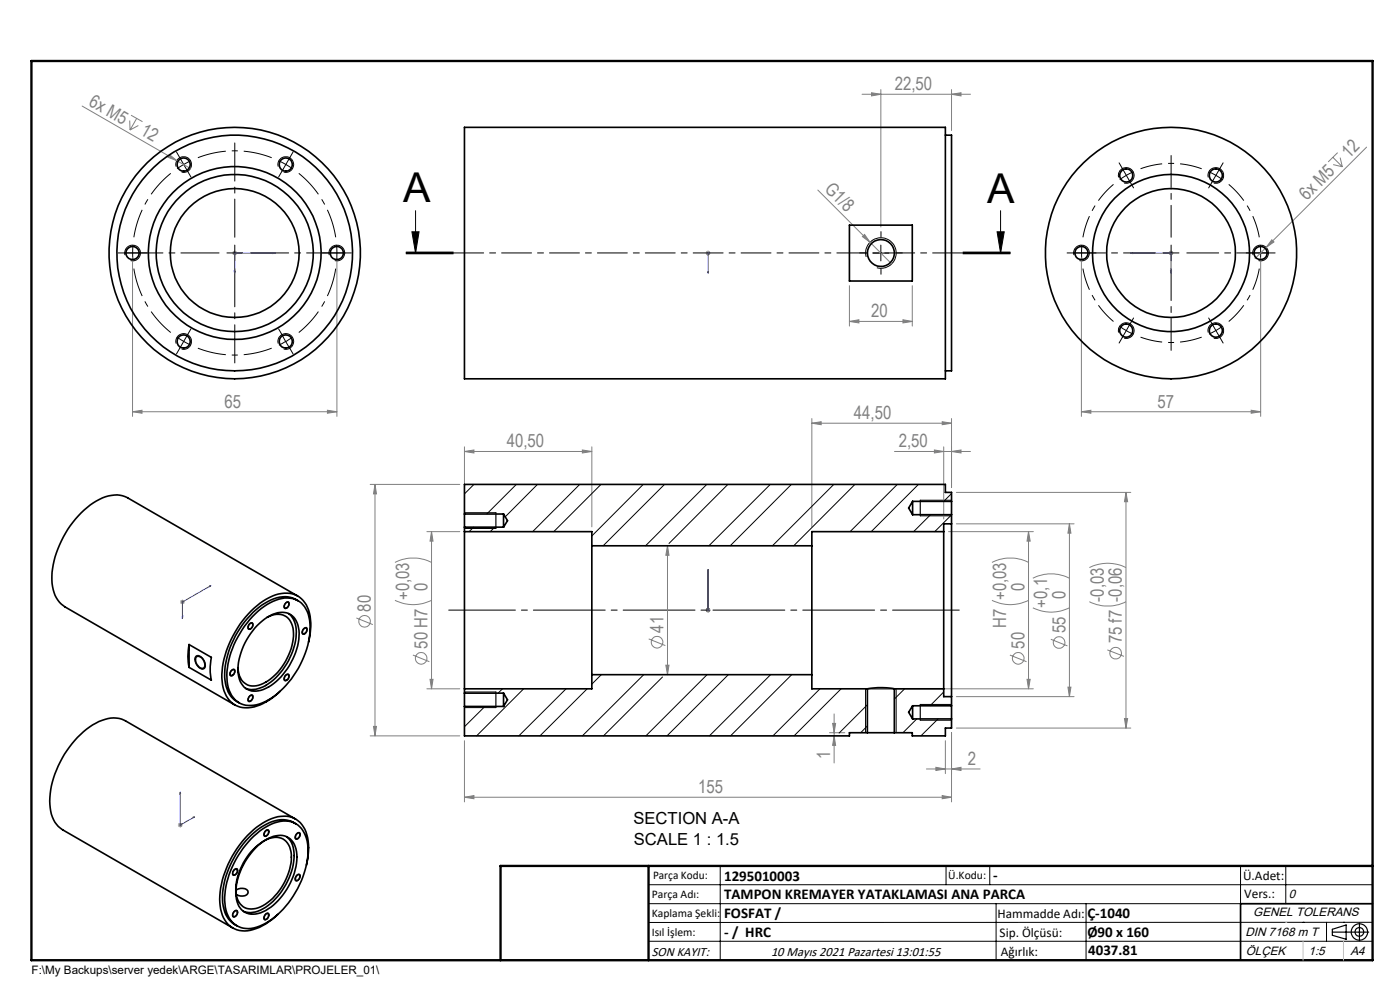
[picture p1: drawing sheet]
<svg xmlns="http://www.w3.org/2000/svg" width="297mm" height="210mm" viewBox="0 0 297 210" stroke-linecap="round" stroke-linejoin="round" font-family="sans-serif">
<g fill="none" stroke="#808080" stroke-width=".21">
<path d="M182.9 20h23M184.9 19.7l2 .3-2 .3zM186.9 19v29.1M201.9 20l2-.3v.6zM201.9 19v8.7M17.4 22.5l20.1 11.6M27.5 25.6l.1 2M27.8 24.4l2.4 1.4M29 25.1l-1.4 2.5M29.4 26.6l-1.8 1M35.9 32.8l1.6 1.3-1.9-.7zM37.5 34.1l2.9 1.6"/>
<path d="M282.8 33.4l2 2M282.8 34.9l2 .5M283.8 32.4l-2 2M284.3 33.4l.5 2M289.9 31.2l-23.7 23.6M28.1 54.7v33.6M49.3 53.7h1M49.4 53.3l.7 .7M49.8 53.2v1M50.1 53.3l-.7 .7M71.5 54.7v33.6M149.7 53.7h1"/>
<path d="M149.9 53.3l.7 .7M150.2 53.2v1M150.6 53.3l-.7 .7M173.5 40.3l15.7 15.7M183 50.2l.4-.5 1.2 1.7zM229.4 54.7v33.6M247.9 53.7h1M248.1 53.3l.7 .7M248.4 53.2v1M248.8 53.3l-.7 .7M267.4 54.7v33.6M269.8 50.9l.5 .4-1.7 1.2z"/>
<path d="M180.2 68.2l2-.4v.7zM180.2 60.6v8.6M180.2 68.2h13.3M191.6 67.8l1.9 .4-1.9 .3zM193.5 60.6v8.6M28.1 87.3l2-.3v.7zM28.1 87.3h43.4M69.5 87l2 .3-2 .4zM98.5 95.8l2-.3v.6zM98.5 94.8v16M98.5 95.8h27.1M123.5 95.5l2.1 .3-2.1 .3z"/>
<path d="M125.6 94.8v17M172.2 89.8l2-.3v.6zM172.2 88.8v23M172.2 89.8h29.7M189.8 95.8h16.1M198.2 95.5l2 .3-2 .3zM199.9 89.5l2 .3-2 .3zM200.2 94.8v15.3M201.9 95.8l2-.3v.6zM201.9 88.8v14.6M229.4 87.3l2-.3v.7zM229.4 87.3h38"/>
<path d="M265.4 87l2 .3-2 .4zM78.5 102.8h19M79.6 102.8l.3 2h-.7zM79.6 102.8v53.3M83.8 119.3a8.6 8.6 0 0 1 7.7 0M90.6 112.8h6.9M91.5 112.8l.4 2h-.7zM91.5 112.8v33.3M141.6 115.8l.3 2h-.6zM141.6 115.8v27.3M201.2 112.8h18M202.9 111.1h25"/>
<path d="M202.9 104.4h37M210.4 119.3a8.6 8.6 0 0 1 7.8 0M218.2 112.8l.3 2h-.6zM218.2 112.8v33.3M226.9 111.1l.3 2h-.6zM226.9 111.1v36.7M238.9 104.4l.3 2h-.7zM238.9 104.4v50M38.2 127.7h1M38.3 127.3l.8 .7M38.7 127.2v1M39.1 127.3l-.8 .7"/>
<path d="M75.6 131.1l3.5 1.4M83.8 127.3a8.6 8.6 0 0 0 7.7 0M87.6 139l3.5 1.4M137.6 135.5l3.5 1.4M149.7 129.4h1M149.9 129.1l.7 .7M150.2 128.9v1M150.6 129.1l-.7 .7M210.4 127.3a8.6 8.6 0 0 0 7.8 0M214.2 139l3.6 1.4M219.1 128.9a8.6 8.6 0 0 0 7.8 0M219.1 122.7a8.6 8.6 0 0 1 7.8 0"/>
<path d="M222.9 135.6l3.5 1.4M231.1 127.6a8.6 8.6 0 0 0 7.8 0M231.1 120.4a8.6 8.6 0 0 1 7.8 0M234.9 137.9l3.5 1.3M78.5 156.1h19M79.2 154.1h.7l-.3 2zM90.6 146.1h6.9M91.2 144.1h.7l-.4 2zM98.5 157.1v13M141.3 141.1h.6l-.3 2zM176 155.4h3.2M176.6 153.4h.7l-.3 2z"/>
<path d="M177 156.1l.3 2h-.7zM177 151.4v10.4M185 146.1h34.2M200.6 157.1v7M201.9 155.4v14.7M202.9 147.8h25M202.9 154.4h37M217.9 144.1h.6l-.3 2zM226.6 145.8h.6l-.3 2zM238.5 152.4h.7l-.3 2zM37.7 175h1M37.9 174.7l.7 .7"/>
<path d="M38.2 174.5v1M38.6 174.7l-.7 .7M98.5 169.1l2-.3v.6zM98.5 169.1h103.4M196.5 163.1h11.4M198.5 162.8l2.1 .3-2.1 .3zM199.9 168.8l2 .3-2 .3zM201.9 163.1l2-.3v.6z"/>
<circle cx="77.3" cy="131.8" r="1.24"/>
<circle cx="89.3" cy="139.6" r="1.23"/>
<circle cx="139.4" cy="136.2" r="1.24"/>
<circle cx="216" cy="139.7" r="1.24"/>
<circle cx="224.7" cy="136.3" r="1.23"/>
<circle cx="236.7" cy="138.6" r="1.23"/>
</g>
<g fill="none" stroke="#000" stroke-width=".21">
<path d="M37.4 35.3a1.66 1.66 0 0 1 1.4-2 1.66 1.66 0 0 1 1.8 1.8 1.66 1.66 0 0 1-2.1 1.4M59 35.3a1.66 1.66 0 0 1 1.5-2 1.66 1.66 0 0 1 1.8 1.8 1.66 1.66 0 0 1-2.1 1.4M237.3 37.6a1.67 1.67 0 0 1 1.5-2 1.67 1.67 0 0 1 1.8 1.8 1.67 1.67 0 0 1-2.1 1.4M256.3 37.6a1.67 1.67 0 0 1 1.5-2 1.67 1.67 0 0 1 1.8 1.8 1.67 1.67 0 0 1-2.1 1.4M26.5 54.1a1.67 1.67 0 0 1 1.5-2.1 1.67 1.67 0 0 1 1.8 1.8 1.67 1.67 0 0 1-2.1 1.5M69.9 54.1a1.67 1.67 0 0 1 1.4-2.1 1.67 1.67 0 0 1 1.8 1.8 1.67 1.67 0 0 1-2.1 1.5M86.2 53.8h10zM86.2 53.7h10M86.2 53.5h10M87.4 49.2h1.5l-.7 4.5zM88.2 44.7v9M183.8 54.5a3.2 3.2 0 0 1 2.8-4 3.2 3.2 0 0 1 3.5 3.5 3.2 3.2 0 0 1-4.1 2.8"/>
<path d="M185.2 53.7h3.4M186.9 52v3.3M204.3 53.7h10M204.3 53.5h10M204.3 53.8h10M211.5 49.2h1.5l-.7 4.5zM212.3 44.7v9M227.8 54.1a1.67 1.67 0 0 1 1.5-2.1 1.67 1.67 0 0 1 1.8 1.8 1.67 1.67 0 0 1-2.1 1.5M265.8 54.1a1.67 1.67 0 0 1 1.5-2.1 1.67 1.67 0 0 1 1.8 1.8 1.67 1.67 0 0 1-2.1 1.5M37.4 72.9a1.67 1.67 0 0 1 1.4-2.1 1.67 1.67 0 0 1 1.8 1.8 1.67 1.67 0 0 1-2.1 1.4M59 72.9a1.67 1.67 0 0 1 1.5-2.1 1.67 1.67 0 0 1 1.8 1.8 1.67 1.67 0 0 1-2.1 1.4M59.8 71l.8 1.5"/>
<path d="M60.6 72.5l-1.4 .7M60.6 72.5l.9 1.4M62 71.5l-1.4 1M237.3 70.5a1.67 1.67 0 0 1 1.5-2 1.67 1.67 0 0 1 1.8 1.8 1.67 1.67 0 0 1-2.1 1.4M237.5 69.2l1.4 .9M238.9 70.1l1.5 .8M238.9 70.1l-.8 1.5M239.7 68.7l-.8 1.4M256.3 70.5a1.67 1.67 0 0 1 1.5-2 1.67 1.67 0 0 1 1.8 1.8 1.67 1.67 0 0 1-2.1 1.4M98.5 112.1h6.7M98.5 108.8h6.7M195.2 106.1h6.7"/>
<path d="M195.2 109.4h6.7M41.6 139.2a1.53 1.53 0 0 1 1.9 1.3 .87 .87 0 0 1 .1 1 .87 .87 0 0 1-.9 .4 2.06 2.06 0 0 1-1.1-2.7zM52.9 132.3a.44 .44 0 0 1 .6-.2 .44 .44 0 0 1 .2 .6 .69 .69 0 0 1-.4 .7 .69 .69 0 0 1-.7-.1v-.4zM60.7 127.8a.46 .46 0 0 1 .7 0 .46 .46 0 0 1-.1 .6 .65 .65 0 0 1-.4 .6 .65 .65 0 0 1-.6-.1v-.6zM64.5 133.3a.44 .44 0 0 1 .6-.2 .44 .44 0 0 1 .1 .7 .71 .71 0 0 1-1.1 .6l-.1-.3zM49.1 142.1a.44 .44 0 0 1 .7-.1 .44 .44 0 0 1 0 .7 .63 .63 0 0 1-.3 .6 .63 .63 0 0 1-.8-.2l.1-.4zM53 147.5a.45 .45 0 0 1 .7 0 .45 .45 0 0 1 0 .7 .65 .65 0 0 1-.4 .6 .65 .65 0 0 1-.7-.1v-.6zM60.6 143.2a.44 .44 0 0 1 .6-.2 .44 .44 0 0 1 .1 .6 .69 .69 0 0 1-.3 .7 .69 .69 0 0 1-.8-.1l.1-.6zM98.5 150.1h6.7M98.5 146.8h6.7M183.6 146.1v9.3M190.1 146.1v9.3"/>
<path d="M195.2 149.4h6.7M195.2 152.8h6.7M56.3 176.2a.48 .48 0 0 1 .7-.2 .48 .48 0 0 1 0 .8 .6 .6 0 0 1-.4 .6 .6 .6 0 0 1-.6-.2v-.4zM63 176.7a.45 .45 0 0 1 .7 0 .45 .45 0 0 1 0 .6 .67 .67 0 0 1-.4 .6 .67 .67 0 0 1-.7 0v-.6zM49.6 193.4l.1-.2a.44 .44 0 0 1 .7 0 .44 .44 0 0 1 0 .6 .67 .67 0 0 1-.4 .6 .67 .67 0 0 1-.7 0v-.4zM49.7 184.4a.45 .45 0 0 1 .6-.1 .45 .45 0 0 1 .1 .6 .73 .73 0 0 1-1 .7l-.1-.6zM56.3 193.9a.48 .48 0 0 1 .7-.2 .48 .48 0 0 1 0 .8 .62 .62 0 0 1-.4 .6 .62 .62 0 0 1-.6-.2v-.4zM62.9 185.6a.49 .49 0 0 1 .8-.1 .49 .49 0 0 1-.1 .8l-.3 .4a.48 .48 0 0 1-.7 .1 .48 .48 0 0 1 .1-.8zM137.6 187.7h153.6M137.6 191.7h153.6M137.6 199.7h153.6M152.8 183.7v20"/>
<path d="M200.7 183.7v4M210 183.7v4M211.3 191.7v12M230.4 191.7v12M263.2 183.7v20M272.8 183.7v8M276.4 195.6h.1M281.4 195.6v4.1M285 195.6h.1M291.2 195.6l-153.6 .1"/>
</g>
<g fill="none" stroke="#000" stroke-width=".21" stroke-dasharray="15.2 1.3 1.3 1.3" stroke-linecap="butt">
<path d="M39 34.9l-1.4 .9M39 34.9l1.4-.8M60.6 34.9l-1.4-.8M60.6 34.9l1.4 .9M238.9 37.2l-1.4 .9M238.9 37.2l1.5-.8M257.9 37.2l-1.4-.8M257.9 37.2l1.4 .9M28.1 53.7l.1 1.6M28.1 53.7l.1-1.7M71.5 53.7l-.1-1.7M71.5 53.7l-.1 1.6"/>
<path d="M229.4 53.7l.1 1.6M229.4 53.7l.1-1.7M267.4 53.7v-1.7M267.4 53.7v1.6M39 72.4l1.4 .8M39 72.4l-1.4-.9M257.9 70.1l1.4-.9M257.9 70.1l-1.4 .8"/>
</g>
<path d="M36.2 36.8a21.7 21.7 0 0 0-7.8 13.5M57.6 33.5a21.7 21.7 0 0 0-15.6 0M28.4 57a21.7 21.7 0 0 0 7.8 13.5M71.2 50.3a21.7 21.7 0 0 0-7.8-13.5M42 73.9a21.7 21.7 0 0 0 15.6 0M63.4 70.5a21.7 21.7 0 0 0 7.8-13.5" fill="none" stroke="#000" stroke-width=".21" stroke-dasharray="15.2 1.3 1.3 1.3" stroke-dashoffset="9.1" stroke-linecap="butt"/>
<path d="M236.2 39.1a19 19 0 0 0-6.5 11.2M254.9 35.8a19 19 0 0 0-12.9 0M229.7 57a19 19 0 0 0 6.5 11.2M267.2 50.3a19 19 0 0 0-6.5-11.2M242 71.5a19 19 0 0 0 12.9 0M260.7 68.2a19 19 0 0 0 6.5-11.2" fill="none" stroke="#000" stroke-width=".21" stroke-dasharray="15.2 1.3 1.3 1.3" stroke-dashoffset="10.5" stroke-linecap="butt"/>
<g fill="none" stroke="#000" stroke-width=".25">
<path d="M105.2 108.8v3.3M195.2 106.1v3.3M105.2 146.8v3.3M183.6 146.1h6.5M195.2 149.4v3.4M282.6 197.7h7.8M282.6 197.1l3-.9v3l-3-.8zM288.4 195.8v3.8M106.2 203.7h185"/>
<circle cx="288.4" cy="197.7" r="1.74"/>
<circle cx="288.4" cy="197.7" r=".93"/>
</g>
<g fill="none" stroke="#00f" stroke-width=".21">
<path d="M49.7 57.5h.2l-.1 .5zM57.9 53.6l.5 .1-.5 .1zM58.4 53.7h-8.6v4.3M150.2 58v-.5v.5M150.2 53.6v.2zM150.2 53.7h.1M150.2 53.7v4.3M239.9 53.7l.4-.1v.2zM239.9 53.7h8.5v4.3M248.3 57.5h.2l-.1 .5zM38.6 130.9l.2-.1-.1 .4zM44.4 124.3l.4-.1-.4 .3z"/>
<path d="M44.8 124.2l-6.1 3.5v3.5M150.2 129.3v.2zM150.2 120.9v.4v-.4M150.2 129.4h.1M150.2 120.9v8.5M38.2 168l.1 .3-.1 .1zM38.2 168v7l3.1-1.7M41 173.3h.3l-.3 .2z"/>
</g>
<g fill="none" stroke="#000" stroke-width=".21" stroke-dasharray="15.2 1.3 1.3 1.3">
<path d="M38.1 33.4l-.7-1.2M39 34.9l-.9-1.5M39 34.9l.8 1.4M39.8 36.3l.7 1.2M59.8 36.3l-.7 1.2M60.6 34.9l.9-1.5M60.6 34.9l-.8 1.4M61.5 33.4l.7-1.2M238.1 35.8l-.7-1.3M238.9 37.2l-.8-1.4M238.9 37.2l.9 1.4M239.8 38.6l.7 1.3"/>
<path d="M257.1 38.6l-.7 1.3M257.9 37.2l.9-1.4M257.9 37.2l-.8 1.4M258.8 35.8l.7-1.3M26.5 53.7h-1.4M28.1 53.7h-1.6M28.1 53.7h1.7M29.8 53.7h1.4M49.8 53.7h1.7M49.8 53.7v-1.7M49.8 53.7h-1.7M49.8 53.7v1.6"/>
<path d="M69.8 53.7h-1.4M71.5 53.7h1.6M71.5 53.7h-1.7M73.1 53.7h1.4M183.6 53.7h-1.2M186.9 50.3v-1.2M186.9 57v1.2M190.2 53.7h1.2M227.8 53.7h-1.4M229.4 53.7h-1.6M229.4 53.7h1.7M231.1 53.7h1.4"/>
<path d="M248.4 53.7v-1.7M248.4 53.7h-1.6M248.4 53.7v1.6M248.4 53.7h1.7M265.8 53.7h-1.4M267.4 53.7h1.7M267.4 53.7h-1.6M269.1 53.7h1.4M38.1 73.9l-.7 1.2M39 72.4l-.9 1.5M39 72.4l.8-1.4M39.8 71l.7-1.2"/>
<path d="M59.8 71l-.7-1.2M61.5 73.9l.7 1.2M238.1 71.6l-.7 1.2M239.8 68.7l.7-1.2M257.1 68.7l-.7-1.2M257.9 70.1l.9 1.5M257.9 70.1l-.8-1.4M258.8 71.6l.7 1.2"/>
</g>
<path d="M46.5 53.7h-20M49.8 50.3v-20M49.8 57v20M53.1 53.7h20" fill="none" stroke="#000" stroke-width=".21" stroke-dasharray="15.2 1.3 1.3 1.3" stroke-dashoffset="7.1"/>
<path d="M245.1 53.7h-17.3M248.4 50.3v-17.3M248.4 57v17.3M251.8 53.7h17.3" fill="none" stroke="#000" stroke-width=".21" stroke-dasharray="15.2 1.3 1.3 1.3" stroke-dashoffset="8.5"/>
<path d="M203.5 129.4h-108.3" fill="none" stroke="#000" stroke-width=".21" stroke-dasharray="15.2 1.3 1.3 1.3" stroke-dashoffset="1.1"/>
<path d="M214.3 53.7h-128.1" fill="none" stroke="#000" stroke-width=".21" stroke-dasharray="6.3 1.3 1.3 1.3" stroke-dashoffset=".1"/>
<path d="M291.2 191.7h-28v12" fill="none" stroke="#000" stroke-width=".35"/>
<path d="M6.7 12.9h284.5v190.8h-284.5zM137.6 183.7v20M291.2 183.7h-185v20" fill="none" stroke="#000" stroke-width=".5"/>
<path d="M276.4 199.7v4M285 199.7v4" fill="none" stroke="#c0c0c0" stroke-width=".21"/>
<path d="M272.8 195.6h.1" fill="none" stroke="#c0c0c0" stroke-width=".25"/>
<path d="M211.5 49.2h1.5l-.7 4.5zM87.4 49.2h1.5l-.7 4.5z" fill="#000"/>
<g fill="#00f">
<path d="M49.7 57.5h.2l-.1 .5zM57.9 53.6l.5 .1-.5 .1z"/>
<path d="M38.6 130.9l.2-.1-.1 .4zM44.4 124.3l.4-.1-.4 .3zM41 173.3h.3l-.3 .2zM38.2 168l.1 .3-.1 .1z"/>
<path d="M150.2 57.5v.5zM150.2 53.6v.2z"/>
<path d="M150.2 129.3v.2zM150.2 120.9v.4zM150.2 129.3v.2zM150.2 120.9v.4z"/>
<path d="M248.3 57.5l.1 .5 .1-.5zM239.9 53.7l.4 .1v-.2z"/>
</g>
<g fill="#808080">
<path d="M183 50.2l.4-.5 1.2 1.7z"/>
<path d="M35.9 32.8l1.6 1.3-1.9-.7z"/>
<path d="M269.8 50.9l.5 .4-1.7 1.2z"/>
<path d="M229.4 87.3l2-.3v.7zM265.4 87l2 .3-2 .4zM198.5 162.8l2.1 .3-2.1 .3zM201.9 163.1l2-.3v.6zM98.5 169.1l2-.3v.6zM199.9 168.8l2 .3-2 .3z"/>
<path d="M201.9 20l2-.3v.6zM184.9 19.7l2 .3-2 .3zM191.6 67.8l1.9 .4-1.9 .3zM180.2 68.2l2-.4v.7z"/>
<path d="M123.5 95.5l2.1 .3-2.1 .3zM98.5 95.8l2-.3v.6zM201.9 95.8l2-.3v.6zM198.2 95.5l2 .3-2 .3zM199.9 89.5l2 .3-2 .3zM172.2 89.8l2-.3v.6z"/>
<path d="M217.9 144.1h.6l-.3 2zM218.2 112.8l.3 2h-.6zM238.5 152.4h.7l-.3 2zM238.9 104.4l.3 2h-.7z"/>
<path d="M226.9 111.1l.3 2h-.6zM226.6 145.8h.6l-.3 2zM91.5 112.8l.4 2h-.7zM91.2 144.1h.7l-.4 2zM176.6 153.4h.7l-.3 2zM177 156.1l.3 2h-.7zM141.6 115.8l.3 2h-.6zM141.3 141.1h.6l-.3 2zM79.6 102.8l.3 2h-.7zM79.2 154.1h.7l-.3 2z"/>
<path d="M28.1 87.3l2-.3v.7zM69.5 87l2 .3-2 .4z"/>
</g>
<g fill="none" stroke="#000" stroke-width=".35">
<path d="M98.5 27h102.1v53.4h-102.1zM200.6 28.7h1.3v50h-1.3M180.2 47.8h13.3v11.8h-13.3zM98.5 109v2.8M98.5 112.8v33.3M98.5 112.8h27.1v3M98.5 109h8.3M98.5 111.8v1M98.5 111.8h8.3M106.8 109v2.8M106.8 109l.9 1.4-.9 1.4M125.6 115.8v27.3"/>
<path d="M125.6 115.8h46.6M172.2 115.8v27.3M193.6 106.4v2.8M193.6 106.4h8.3M193.6 106.4l-.8 1.4 .8 1.4M193.6 109.2h8.3M200.2 112.8v33.3M200.2 112.8h-28v3M201.9 106.4v2.8M201.9 111.1v36.7M201.9 106.4v-2h-1.3v-1.6h-102.1v6.2M201.9 109.2v1.9"/>
<path d="M201.9 111.1h-1.7v1.7M40.1 136.7l4.7 2.7a11.9 11.9 0 0 0 0 4.9l-4.7-2.7M40.1 136.7a11.9 11.9 0 0 0 0 4.9M40.1 136.7v4.9M41.7 139.3a1.47 1.47 0 0 1 1.8 1.7 .68 .68 0 0 1-.4 .8 .68 .68 0 0 1-.9-.3 1.77 1.77 0 0 1-.5-2.2zM53 132.4a.41 .41 0 0 1 .6-.1 .41 .41 0 0 1 0 .6l-.6 .5a.58 .58 0 0 1-.4-.5 .58 .58 0 0 1 .4-.5zM54.2 130.2a9.8 9.8 0 0 1 7.3-3.3 4.9 4.9 0 0 1 4.2 4.7 18.6 18.6 0 0 1-5.6 14.4 10 10 0 0 1-8 3.6 5.4 5.4 0 0 1-3.9-5.7 19.1 19.1 0 0 1 6-13.7zM54.6 132.7a7.7 7.7 0 0 1 5.7-2.8 3.7 3.7 0 0 1 3.1 3.8 13.8 13.8 0 0 1-7.5 12.6 3.7 3.7 0 0 1-5.3-3.3 13.9 13.9 0 0 1 4-10.3zM56.7 130.9a3.6 3.6 0 0 1 4.7 .5 7.4 7.4 0 0 1 .1 6.8 11.1 11.1 0 0 1-7.2 7.3 3.3 3.3 0 0 1-3.7-3.2l-.1-.7M60.6 127.9l.4-.2a.66 .66 0 0 1 .3 .7 .66 .66 0 0 1-.5 .6h-.2a.58 .58 0 0 1-.3-.5 .58 .58 0 0 1 .3-.6zM61.2 130.2a5.3 5.3 0 0 1 1.6 5.1 14.4 14.4 0 0 1-7 10.4 4.7 4.7 0 0 1-3.7 .3M63.1 126.4l-36-20.8a6.6 6.6 0 0 0-6.7 .7 20.8 20.8 0 0 0-9.4 16.7 6.6 6.6 0 0 0 2.8 5.7l36 20.8"/>
<path d="M63.2 127.4a5.9 5.9 0 0 0-6.4 .2 19.3 19.3 0 0 0-9.1 16 5.7 5.7 0 0 0 3 5.5M64.3 133.5a.43 .43 0 0 1 .7-.3 .43 .43 0 0 1 0 .7l-.2 .4-.5 .2-.2-.4zM65.5 136.2a10.8 10.8 0 0 0-.8-8.4 5.1 5.1 0 0 0-6.2-1.6 18.4 18.4 0 0 0-9.8 10.2 14.9 14.9 0 0 0-1.2 10.1 5.1 5.1 0 0 0 7 3.2 12.7 12.7 0 0 0 4.9-3.1M49 142.4l.6-.3a.75 .75 0 0 1 0 .8 .75 .75 0 0 1-.7 .4l-.1-.5zM53 147.7a.41 .41 0 0 1 .6-.1 .41 .41 0 0 1 0 .6l-.3 .4a.41 .41 0 0 1-.6 0 .41 .41 0 0 1 0-.6zM60.6 143.3a.41 .41 0 0 1 .7-.1 .41 .41 0 0 1-.1 .6l-.6 .5a.58 .58 0 0 1-.3-.5 .58 .58 0 0 1 .3-.5zM98.5 147v2.9M98.5 146.1v.9M98.5 149.9v6.2h81.7v-.7h3.8M98.5 147h8.3M98.5 149.9h8.3M106.8 147v2.9"/>
<path d="M106.8 147l.9 1.4-.9 1.5M125.6 143.1v3h-27.1M125.6 143.1h46.6M172.2 143.1v3h11.8M184 146.1a15.9 15.9 0 0 1 5.7 0M184 155.4h5.7M184 146.1v9.3M189.7 146.1h10.5M189.7 146.1v9.3M193.6 149.7v2.8M193.6 152.5h8.3M193.6 149.7h8.3"/>
<path d="M193.6 149.7l-.8 1.4 .8 1.4M200.2 146.1v1.7h1.7M201.9 149.7v2.8M201.9 152.5v1.9h-1.3v1.7h-7.1v-.7h-3.8M201.9 147.8v1.9M53.2 178a10.7 10.7 0 0 1 7.4-3.8 4.8 4.8 0 0 1 4.6 4.2 17.6 17.6 0 0 1-4 13.1 12.7 12.7 0 0 1-8.5 5.5 5 5 0 0 1-5-5.3 18.9 18.9 0 0 1 5.5-13.7zM54.3 179.8a6.8 6.8 0 0 1 6.1-2.5 4 4 0 0 1 2.6 3.9 13.9 13.9 0 0 1-7.2 12.2 3.7 3.7 0 0 1-5.7-3.2 13.9 13.9 0 0 1 4.2-10.4zM56.2 176.4l.5-.3a.55 .55 0 0 1 .4 .5 .55 .55 0 0 1-.4 .6l-.6 .1-.1-.3zM60.8 177.5a5.2 5.2 0 0 1 1.5 5.3 14.1 14.1 0 0 1-7.1 10.3 4.3 4.3 0 0 1-3.6 .2M62.7 173.7l-36.1-20.8a6.2 6.2 0 0 0-6.3 .5 20.4 20.4 0 0 0-9.7 17.3 6.3 6.3 0 0 0 2.7 5.3l36.1 20.8M62.8 174.7a5.8 5.8 0 0 0-6.3 .1 19.2 19.2 0 0 0-9.3 16 5.9 5.9 0 0 0 3.1 5.6M63 176.8l.3-.1a.58 .58 0 0 1 .4 .5 .58 .58 0 0 1-.4 .6 .39 .39 0 0 1-.6 0 .39 .39 0 0 1 .1-.6z"/>
<path d="M49.7 193.3l.3-.1a.58 .58 0 0 1 .4 .5 .58 .58 0 0 1-.4 .6 .41 .41 0 0 1-.6 0 .41 .41 0 0 1 .1-.6zM49.7 184.5l.5-.1a.75 .75 0 0 1 0 .8 .75 .75 0 0 1-.7 .4l-.1-.5zM50.1 188.8l.1-.1a1.96 1.96 0 0 1 2.4 .2 1.04 1.04 0 0 1-.4 1.1 1.04 1.04 0 0 1-1.1 .1l-1-.4M53.8 180.2a6.6 6.6 0 0 1 5.4-2.5 3.7 3.7 0 0 1 2.6 4.1 12.5 12.5 0 0 1-7 10.8 3.3 3.3 0 0 1-4.7-3.1 12.5 12.5 0 0 1 3.7-9.3zM56.4 193.9a.39 .39 0 0 1 .6 0 .39 .39 0 0 1-.1 .6l-.2 .4a.39 .39 0 0 1-.7 0 .39 .39 0 0 1 .1-.6zM63 185.7a.39 .39 0 0 1 .6 0 .39 .39 0 0 1-.1 .6l-.2 .3a.39 .39 0 0 1-.6 .1 .39 .39 0 0 1 .1-.7zM65 183.5a11 11 0 0 0-.7-8.1 4.9 4.9 0 0 0-6-2 18.2 18.2 0 0 0-10.3 10.7 13.5 13.5 0 0 0-.6 10.6 5.1 5.1 0 0 0 7 2.2l2-.9 2.5-2.1"/>
<circle cx="38.9" cy="34.9" r="1.4"/>
<circle cx="60.6" cy="34.9" r="1.4"/>
<circle cx="238.9" cy="37.2" r="1.4"/>
<circle cx="257.9" cy="37.2" r="1.39"/>
<circle cx="28.1" cy="53.7" r="1.4"/>
<circle cx="49.8" cy="53.7" r="18.3"/>
<circle cx="49.8" cy="53.7" r="13.7"/>
<circle cx="49.8" cy="53.7" r="16.7"/>
<circle cx="49.8" cy="53.7" r="26.7"/>
<circle cx="49.8" cy="53.7" r="25"/>
<circle cx="71.4" cy="53.7" r="1.4"/>
<circle cx="186.9" cy="53.7" r="2.86"/>
<circle cx="229.4" cy="53.7" r="1.39"/>
<circle cx="248.4" cy="53.7" r="13.7"/>
<circle cx="248.4" cy="53.7" r="26.7"/>
<circle cx="248.4" cy="53.7" r="16.7"/>
<circle cx="267.4" cy="53.7" r="1.4"/>
<circle cx="39" cy="72.4" r="1.4"/>
<circle cx="60.6" cy="72.4" r="1.4"/>
<circle cx="238.9" cy="70.1" r="1.4"/>
<circle cx="257.9" cy="70.1" r="1.39"/>
</g>
<g fill="none" stroke="#000" stroke-width=".21">
<path d="M100.5 111.8l-1 1M100.5 102.8l-2 2M105 111.8l-1 1M109.5 102.8l-6.2 6.2M114 102.8l-6.8 6.8M123 102.8l-10 10M127.5 102.8l-10 10M136.5 102.8l-10.9 10.9M141 102.8l-13 13M149.9 102.8l-13 13M154.4 102.8l-12.5 12.5M163.4 102.8l-13 13"/>
<path d="M167.9 102.8l-13 13M176.9 102.8l-13 13M181.4 102.8l-13 13M190.4 102.8l-10.1 10M194.8 102.8l-10 10M197.4 109.2l-3.6 3.6M201.9 104.7l-1.7 1.7M201.9 109.2l-3.6 3.6M102.9 149.9l-4.4 4.3M106.6 146.1l-.9 .9M111.1 146.1l-10 10M120.1 146.1l-10 10"/>
<path d="M124.6 146.1l-10.1 10M127.6 143.1l-2 2M136.6 143.1l-13.1 13M140.5 143.6l-12.5 12.5M150 143.1l-13 13M154.5 143.1l-13 13M163.5 143.1l-13 13M168 143.1l-13 13M174 146.1l-10 10M178.4 146.1l-9.9 10M184 154l-1.4 1.4M184 149.5l-6 6"/>
<path d="M191.9 146.1l-2.2 2.2M194.5 152.5l-2.9 2.9M199 152.5l-3.6 3.6M200.2 146.8l-2.9 2.9M201.9 149.6l-.1 .1"/>
</g>
<g font-size="8.7">
<text x="85.5" y="42.9">A</text>
<text x="209.4" y="43">A</text>
</g>
<g font-size="3.9" fill="#808080">
<text x="18.6" y="22.2" transform="rotate(30 18.6 22.2)">6x M5</text>
<text x="189.8" y="19.1">22,50</text>
<text x="29.6" y="28.5" transform="rotate(30 29.6 28.5)">12</text>
<text x="286.2" y="33.7" transform="rotate(-45 286.2 33.7)">12</text>
<text x="174.7" y="40.3" transform="rotate(45 174.7 40.3)">G1/8</text>
<text x="277.3" y="42.6" transform="rotate(-45 277.3 42.6)">6x M5</text>
<text x="184.8" y="67.3">20</text>
<text x="47.7" y="86.5">65</text>
<text x="181.2" y="88.9">44,50</text>
<text x="245.6" y="86.5">57</text>
<text x="107.5" y="94.9">40,50</text>
<text x="190.7" y="94.9">2,50</text>
<text x="90.7" y="125.5" transform="rotate(-90 90.7 125.5)">0</text>
<text x="217.4" y="125.5" transform="rotate(-90 217.4 125.5)">0</text>
<text x="78.7" y="129.7" transform="rotate(-90 78.7 129.7)">80</text>
<text x="86.8" y="127.3" transform="rotate(-90 86.8 127.3)">+0,03</text>
<text x="222.1" y="128.9" transform="rotate(-90 222.1 128.9)">+0,1</text>
<text x="226" y="127" transform="rotate(-90 226 127)">0</text>
<text x="234.1" y="127.6" transform="rotate(-90 234.1 127.6)">-0,03</text>
<text x="90.7" y="137.6" transform="rotate(-90 90.7 137.6)">50 H7</text>
<text x="140.7" y="134.2" transform="rotate(-90 140.7 134.2)">41</text>
<text x="213.5" y="133.2" transform="rotate(-90 213.5 133.2)">H7 +0,03</text>
<text x="217.4" y="137.6" transform="rotate(-90 217.4 137.6)">50</text>
<text x="226" y="134.2" transform="rotate(-90 226 134.2)">55</text>
<text x="238" y="136.5" transform="rotate(-90 238 136.5)">75 f7 -0,06</text>
<text x="176.1" y="161" transform="rotate(-90 176.1 161)">1</text>
<text x="205.3" y="162.2">2</text>
<text x="148.1" y="168.2">155</text>
</g>
<g font-size="3.5">
<text x="134.4" y="174.7">SECTION A-A</text>
<text x="134.5" y="179.2">SCALE 1 : 1.5</text>
</g>
<g font-size="3.2">
<text x="153.6" y="186.8">1295010003</text>
<text x="153.6" y="190.8">TAMPON KREMAYER YATAKLAMASI ANA PARCA</text>
<text x="210.7" y="186.6">-</text>
<text x="153.6" y="194.8">FOSFAT /</text>
<text x="230.7" y="194.8">Ç-1040</text>
<text x="153.6" y="198.8">- / HRC</text>
<text x="230.7" y="198.7">Ø90 x 160</text>
<text x="230.8" y="202.6">4037.81</text>
</g>
<g font-size="2.8">
<text x="263.7" y="186.7">Ü.Adet:</text>
<text x="263.9" y="190.5">Vers.:</text>
<text x="211.6" y="194.8">Hammadde Adı:</text>
<text x="138.3" y="202.8">SON KAYIT:</text>
<text x="163.6" y="202.8">10 Mayıs 2021 Pazartesi 13:01:55</text>
<text x="212.1" y="198.7">Sip. Ölçüsü:</text>
<text x="212.3" y="202.7">Ağırlık:</text>
</g>
<g font-size="2.6">
<text x="273.4" y="190.4">0</text>
<text x="265.9" y="194.4">GENEL TOLERANS</text>
<text x="264.2" y="198.5">DIN 7168 m T</text>
<text x="264.3" y="202.6">ÖLÇEK</text>
<text x="277.6" y="202.6">1:5</text>
<text x="286.5" y="202.6">A4</text>
</g>
<g font-size="2.5">
<text x="138.3" y="190.5">Parça Adı:</text>
<text x="138.5" y="186.5">Parça Kodu:</text>
<text x="201.2" y="186.5">Ü.Kodu:</text>
<text x="138.3" y="194.5">Kaplama Şekli:</text>
<text x="138.3" y="198.6">Isıl İşlem:</text>
<text x="6.7" y="206.7">F:\My Backups\server yedek\ARGE\TASARIMLAR\PROJELER_01\</text>
</g>
</svg>
